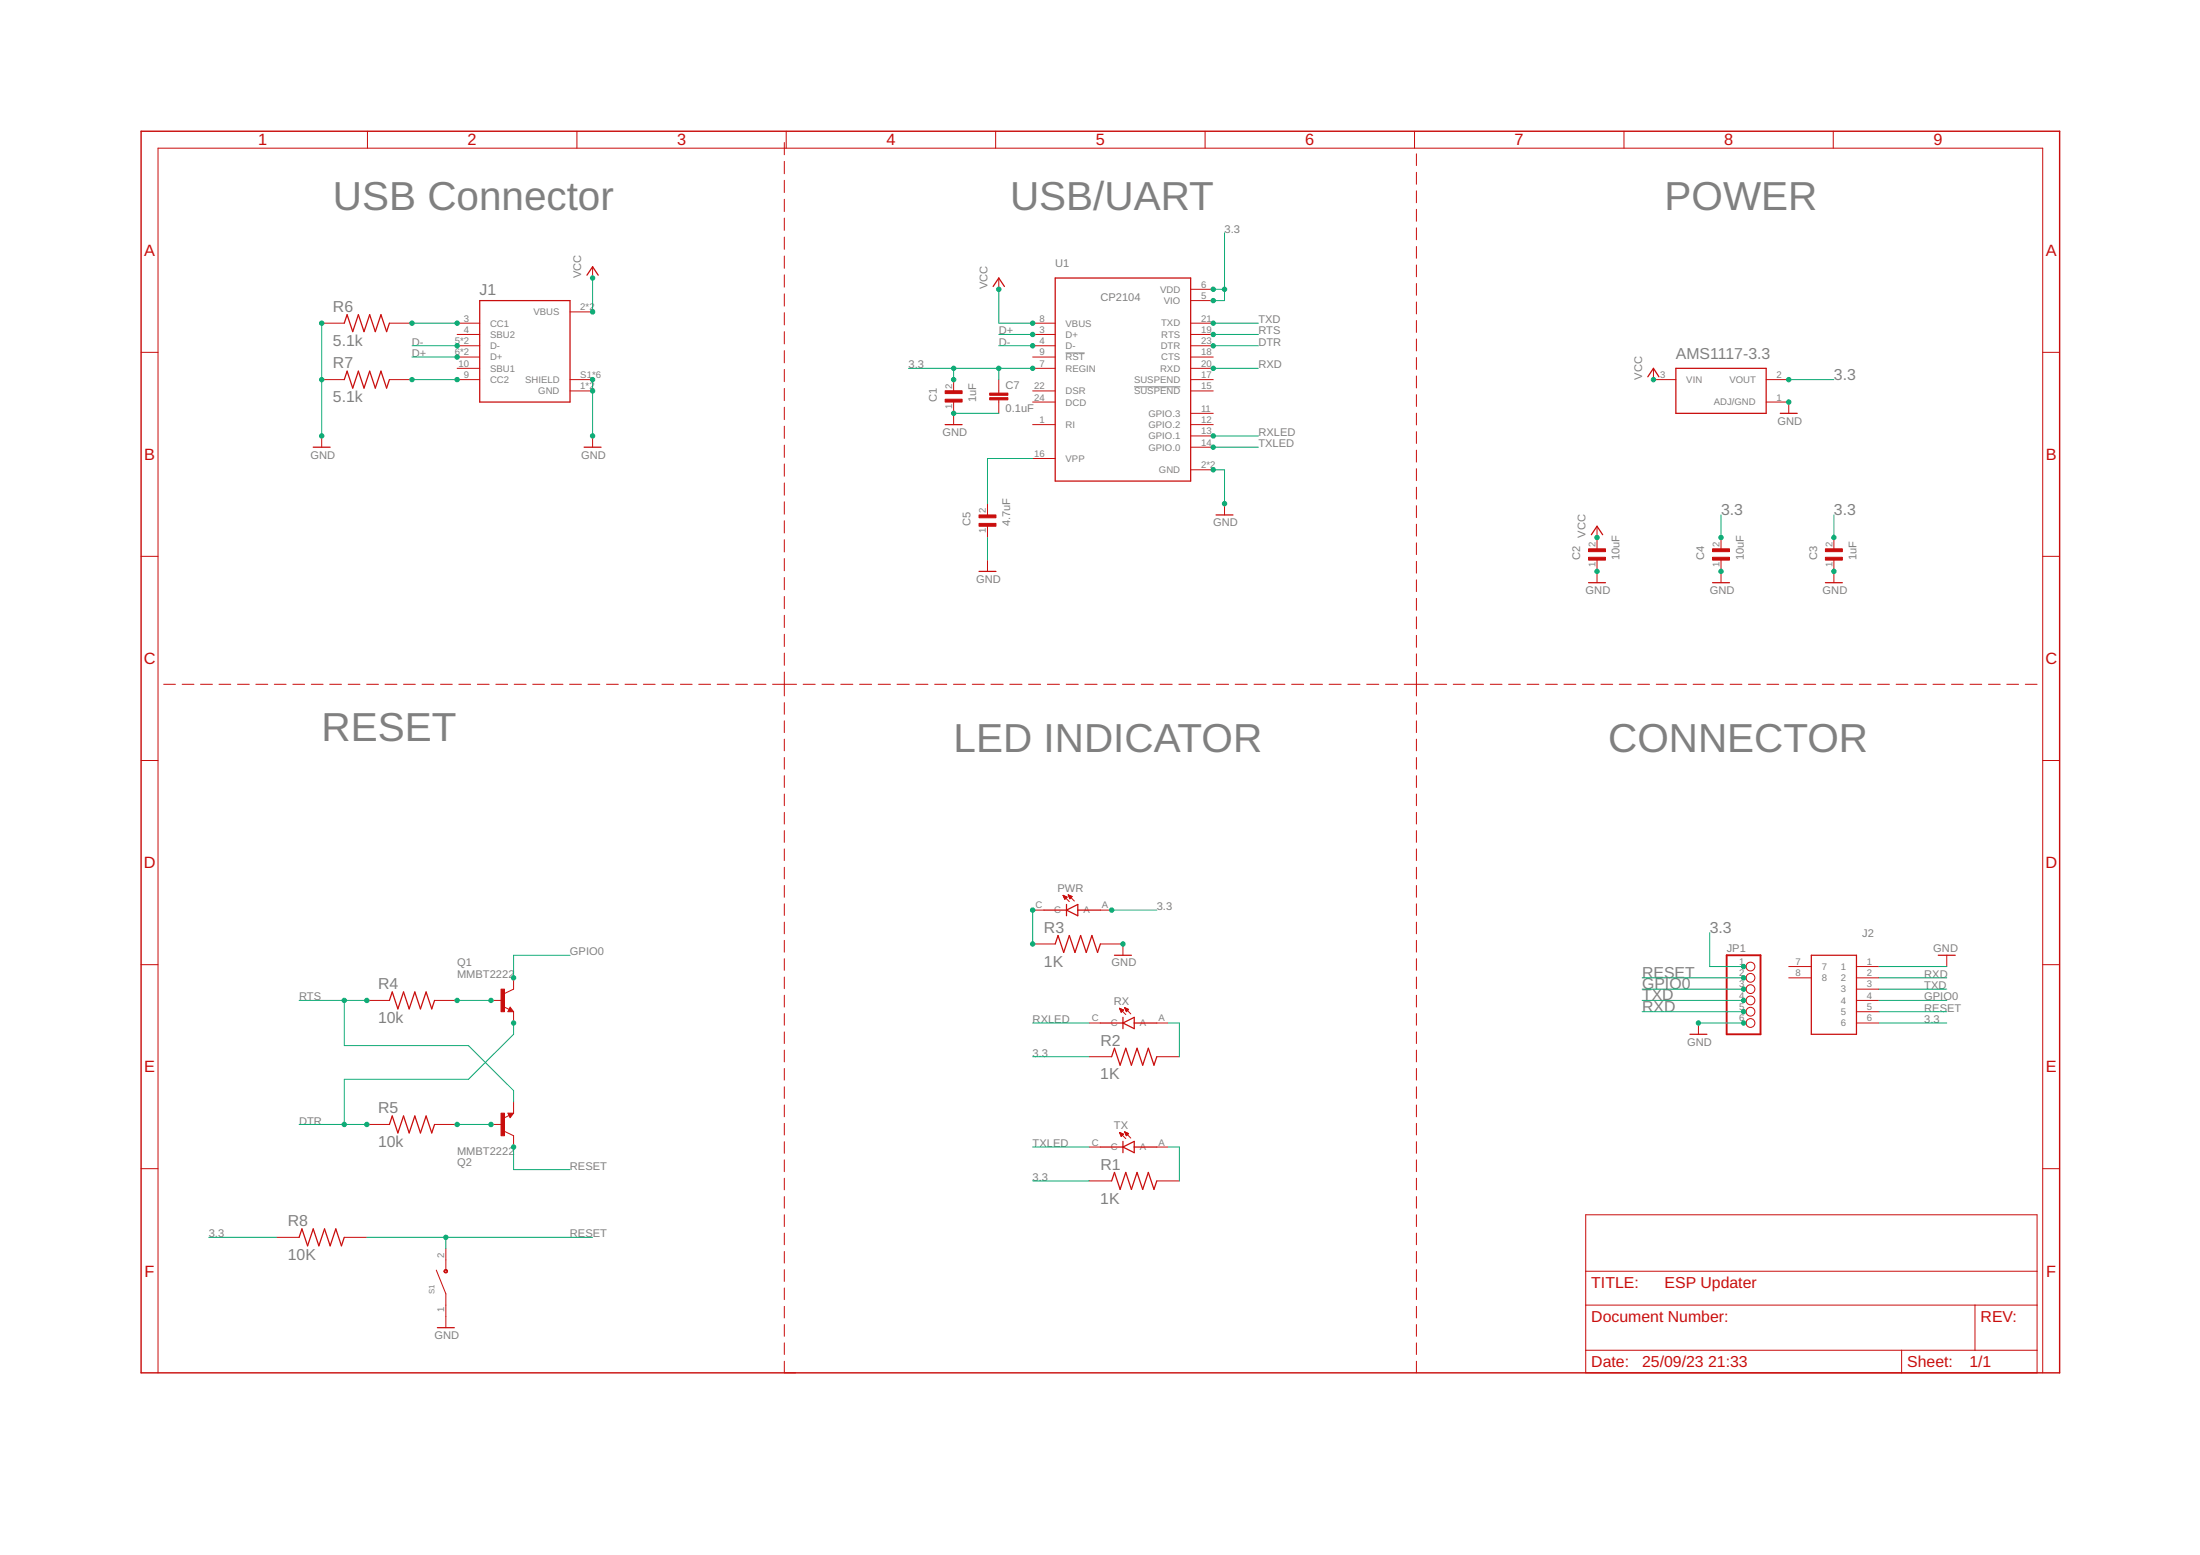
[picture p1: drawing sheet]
<svg xmlns="http://www.w3.org/2000/svg" width="297mm" height="210mm" viewBox="0 0 297 210" stroke-linecap="round" stroke-linejoin="round" font-family="sans-serif">
<path d="M143.9 47.6h2.6M153.1 52.2h6.3" fill="none" stroke="#808080" stroke-width=".14"/>
<g fill="none" stroke="#c90d0c" stroke-width=".14">
<path d="M49.6 17.7v2.3M77.9 17.7v2.3M105.9 19.2v1.7M106.2 17.7v2.3M134.4 17.7v2.3M162.7 17.7v2.3M191 17.7v2.3M219.3 17.7v2.3M247.5 17.7v2.3M80 36v1.5M105.9 21.8v1.7M105.9 24.3v1.7"/>
<path d="M105.9 26.9v1.7M105.9 29.4v1.7M105.9 32v1.7M105.9 34.6v1.6M105.9 37.1v1.7M105.9 39.7v1.6M134.9 37.5v1.6M160.8 39.1h3M191.2 20.8v1.6M191.2 23.3v1.6M191.2 25.8v1.6M191.2 28.3v1.6"/>
<path d="M191.2 30.8v1.6M191.2 33.3v1.6M191.2 35.8v1.6M191.2 38.3v1.6M19 47.6h2.3M43.4 43.6h3.1M43.4 51.2h3.1M43.4 58.8v1.6M52.6 43.6h3M52.6 51.2h3M61.7 48.2h3.1M61.7 49.7h3.1"/>
<path d="M61.7 43.6h3.1M61.7 45.1h3.1M61.7 46.7h3.1M61.7 51.2h3.1M77 52.8h3M77 51.2h3M77 42.1h3M80 58.8v1.6M105.9 42.2v1.7M105.9 44.8v1.6M105.9 47.3v1.7M105.9 49.9v1.6"/>
<path d="M105.9 52.4v1.7M105.9 55v1.6M105.9 57.5v1.7M128.8 51.2v1.6M128.8 54.3v3M134.9 51.2v1.9M134.9 54v1.8M139.4 48.2h3.1M139.4 49.7h3.1M139.4 43.6h3.1M139.4 45.1h3.1M139.4 46.7h3.1"/>
<path d="M139.4 52.8h3.1M139.4 54.3h3.1M139.4 57.3h3.1M160.8 40.6h3M160.8 48.2h3M160.8 49.7h3M160.8 43.6h3M160.8 45.1h3M160.8 46.7h3M160.8 52.8h3M160.8 57.3h3M160.8 51.2h3"/>
<path d="M160.8 55.8h3M160.8 58.8h3M191.2 40.8v1.6M191.2 43.3v1.6M191.2 45.8v1.6M191.2 48.3v1.6M191.2 50.8v1.6M191.2 53.3v1.6M191.2 55.8v1.6M191.2 58.3v1.6M223.2 49.7v1.5h3.1M238.5 54.3h3v1.5"/>
<path d="M238.5 51.2h3M275.8 47.6h2.3M19 75.1h2.3M105.9 60.1v1.6M105.9 62.6v1.7M105.9 65.2v1.6M105.9 67.7v1.7M105.9 70.3v1.6M105.9 72.9v1.6M105.9 75.4v1.6M105.9 78v1.6M133.3 68v1.5"/>
<path d="M133.3 71v1.6M133.3 75.6v1.5M139.4 61.9h3.1M160.8 63.4h3M160.8 60.4h3M165.3 68v1.5M191.2 60.8v1.6M191.2 63.3v1.6M191.2 65.8v1.6M191.2 68.3v1.6M191.2 70.8v1.6M191.2 73.3v1.6"/>
<path d="M191.2 75.8v1.6M191.2 78.3v1.6M215.6 71v3.1M215.6 75.6v3.1M232.4 72.6v1.5M232.4 75.6v3.1M247.6 72.6v1.5M247.6 75.6v3.1M275.8 75.1h2.3M22.1 92.4h1.6M24.6 92.4h1.6M27.1 92.4h1.6"/>
<path d="M29.6 92.4h1.6M32.1 92.4h1.6M34.5 92.4h1.7M37 92.4h1.6M39.5 92.4h1.6M42 92.4h1.6M44.5 92.4h1.6M47 92.4h1.6M49.5 92.4h1.6M52 92.4h1.6M54.5 92.4h1.6M57 92.4h1.6"/>
<path d="M59.5 92.4h1.6M62 92.4h1.5M64.5 92.4h1.5M67 92.4h1.5M69.4 92.4h1.6M71.9 92.4h1.6M74.4 92.4h1.6M76.9 92.4h1.6M79.4 92.4h1.6M81.9 92.4h1.6M84.4 92.4h1.6M86.9 92.4h1.6"/>
<path d="M89.4 92.4h1.6M91.9 92.4h1.6M94.3 92.4h1.6M96.8 92.4h1.6M99.3 92.4h1.6M101.8 92.4h1.6M104.3 92.4h3.2M105.9 80.5v1.7M105.9 83.1v1.6M105.9 85.6v1.7M105.9 88.2v1.6M105.9 90.7v3.2"/>
<path d="M105.9 94.8v1.6M105.9 97.3v1.6M105.9 99.8v1.5M108.4 92.4h1.7M111 92.4h1.6M113.5 92.4h1.6M116.1 92.4h1.6M118.6 92.4h1.6M121.1 92.4h1.7M123.7 92.4h1.6M126.2 92.4h1.6M128.7 92.4h1.7"/>
<path d="M131.3 92.4h1.6M133.8 92.4h1.6M136.3 92.4h1.7M138.9 92.4h1.6M141.4 92.4h1.6M144 92.4h1.6M146.5 92.4h1.6M149 92.4h1.7M151.6 92.4h1.6M154.1 92.4h1.6M156.6 92.4h1.7M159.2 92.4h1.6"/>
<path d="M161.7 92.4h1.6M164.2 92.4h1.7M166.8 92.4h1.6M169.3 92.4h1.6M171.9 92.4h1.6M174.4 92.4h1.6M176.9 92.4h1.7M179.5 92.4h1.6M182 92.4h1.6M184.5 92.4h1.7M187.1 92.4h1.6M189.6 92.4h3.2"/>
<path d="M191.2 80.8v1.6M191.2 83.3v1.6M191.2 85.8v1.6M191.2 88.3v1.6M191.2 90.8v3.1M191.2 94.8v1.6M191.2 97.3v1.6M191.2 99.8v1.5M193.7 92.4h1.6M196.2 92.4h1.6M198.7 92.4h1.6M201.2 92.4h1.6"/>
<path d="M203.7 92.4h1.6M206.2 92.4h1.6M208.7 92.4h1.6M211.2 92.4h1.6M213.7 92.4h1.5M216.2 92.4h1.5M218.6 92.4h1.6M221.1 92.4h1.6M223.6 92.4h1.6M226.1 92.4h1.6M228.6 92.4h1.6M231.1 92.4h1.6"/>
<path d="M233.6 92.4h1.6M236.1 92.4h1.6M238.6 92.4h1.6M241.1 92.4h1.6M243.5 92.4h1.7M246 92.4h1.6M248.5 92.4h1.6M251 92.4h1.6M253.5 92.4h1.6M256 92.4h1.6M258.5 92.4h1.6M261 92.4h1.6"/>
<path d="M263.5 92.4h1.6M266 92.4h1.6M268.5 92.4h1.6M271 92.4h1.5M273.5 92.4h1.5M19 102.7h2.3M105.9 102.3v1.5M105.9 104.7v1.6M105.9 107.2v1.6M105.9 109.7v1.5M105.9 112.1v1.6M105.9 114.6v1.6"/>
<path d="M105.9 117.1v1.5M105.9 119.5v1.6M191.2 102.3v1.5M191.2 104.7v1.6M191.2 107.2v1.6M191.2 109.7v1.5M191.2 112.1v1.6M191.2 114.6v1.6M191.2 117.1v1.5M191.2 119.5v1.6M275.8 102.7h2.3M19 130.2h2.3"/>
<path d="M49.5 135h3.1M58.7 135h3M66.3 135h1.5M68 135.9l.7 .3M68.9 136l.4 .6h-.7zM69.3 132v1.5l-1.2 .6M69.3 136.6v1.5M105.9 122v1.6M105.9 124.5v1.5M105.9 126.9v1.6M105.9 129.4v1.6M105.9 131.9v1.6"/>
<path d="M105.9 134.3v1.6M105.9 136.8v1.6M105.9 139.3v1.6M139.4 122.9h1.5M139.4 127.4h3.1M143.5 120.9l.9 .8M143.5 120.9l.6 .2-.3 .3zM143.6 120.9h.1M143.6 121h.2M143.6 121.1h.4M143.6 121.1h.5M143.7 121.2h.3"/>
<path d="M143.7 121.2h.2M143.7 121.3h.2M143.7 121.3h.1M144.2 120.8l.9 .8M144.2 120.8l.6 .2-.3 .3zM144.2 120.8h.1M144.3 120.9h.1M144.3 120.9h.2M144.3 121h.4M144.3 121.1h.4M144.4 121.1h.3M144.4 121.2h.2"/>
<path d="M144.4 121.2h.1M144.4 121.3h.1M147 138.1h1.6M148.6 122.9h1.5M148.6 127.4h3v1.5M151.2 136.1l.8 .8M151.2 136.1l.5 .2M151.2 136.1l.2 .5M151.2 136.1h.1M151.2 136.2h.2M151.2 136.3h.4M151.3 136.3h.4"/>
<path d="M151.3 136.4h.3M151.3 136.5h.2M151.4 136.6h.1M151.7 136.3l-.3 .3M151.8 136l.9 .9M151.8 136l.6 .2M151.8 136l.3 .6 .3-.4M151.8 136h.1M151.9 136.1h.1M151.9 136.1h.2M151.9 136.2h.4M152 136.3h.4"/>
<path d="M152 136.3h.3M152 136.4h.3M152 136.4h.2M152.1 136.5h.1M156.2 138.1h1.5M191.2 122v1.6M191.2 124.5v1.5M191.2 126.9v1.6M191.2 129.4v1.6M191.2 131.9v1.6M191.2 134.3v1.6M191.2 136.8v1.6"/>
<path d="M191.2 139.3v1.6M229.3 138.1v1.5M235.4 136.6h.4M235.4 135h.4M235.4 138.1h.4M235.4 130.5h.4M235.4 132h.4M235.4 133.5h.4M241.5 130.5h3.1M241.5 132h3.1M250.7 136.6h3M250.7 135h3"/>
<path d="M250.7 138.1h3M250.7 130.5h3M250.7 132h3M250.7 133.5h3M262.8 128.9v1.6M275.8 130.2h2.3M19 157.8h2.3M49.5 151.8h3.1M58.7 151.8h3M66.3 151.8h1.5M68.1 152.7l1.2 .6v1.5M68.6 150.3h.7l-.4 .6z"/>
<path d="M68.7 150.6l-.7 .3M69.3 148.7v1.6M105.9 141.8v1.5M105.9 144.2v1.6M105.9 146.7v1.6M105.9 149.2v1.5M105.9 151.6v1.6M105.9 154.1v1.6M105.9 156.6v1.6M105.9 159v1.6M147 154.8h1.6M147 159.4h3.1"/>
<path d="M147 142.6h3.1M151.2 152.9l.8 .8M151.2 152.9l.5 .2M151.2 152.9l.2 .5M151.2 152.9h.1M151.2 153h.2M151.2 153h.4M151.3 153.1h.4M151.3 153.2h.3M151.3 153.3h.2M151.4 153.3h.1M151.4 153.4h.1"/>
<path d="M151.7 153.1l-.3 .3M151.8 152.8l.9 .8M151.8 152.8l.6 .2-.3 .3zM151.8 152.8h.1M151.9 152.8h.1M151.9 152.9h.2M151.9 153h.4M152 153h.4M152 153.1h.3M152 153.2h.2M152.1 153.3h.1M156.2 154.8h1.5"/>
<path d="M156.2 159.4h3M156.2 142.6h3M191.2 141.8v1.5M191.2 144.2v1.6M191.2 146.7v1.6M191.2 149.2v1.5M191.2 151.6v1.6M191.2 154.1v1.6M191.2 156.6v1.6M191.2 159v1.6M275.8 157.8h2.3M37.3 167h3.1"/>
<path d="M46.5 167h3M58.9 171.4l1.3 3.2v4.6M60.2 168.6v2.8M105.9 161.5v1.6M105.9 164v1.6M105.9 166.5v1.5M105.9 168.9v1.6M105.9 171.4v1.6M105.9 173.9v1.5M105.9 176.3v1.6M105.9 178.8v1.6M191.2 161.5v1.6"/>
<path d="M191.2 164v1.6M191.2 166.5v1.5M191.2 168.9v1.6M191.2 171.4v1.6M191.2 173.9v1.5M191.2 176.3v1.6M191.2 178.8v1.6M214.1 164h60.9v21.3h-60.9zM214.1 176.2h60.9M214.1 171.6h60.9M266.7 176.2v6.1M21.3 185.3v-165.3h254.5v165.3"/>
<path d="M105.9 181.3v1.5M105.9 183.7v1.6h1.5M191.2 181.3v1.5M191.2 183.7v1.6M214.1 182.3h60.9M256.8 182.3v3"/>
<circle cx="236.3" cy="130.5" r=".59"/>
<circle cx="236.3" cy="138.1" r=".59"/>
<circle cx="236.3" cy="133.5" r=".59"/>
<circle cx="236.3" cy="136.6" r=".59"/>
<circle cx="236.3" cy="135" r=".59"/>
<circle cx="236.3" cy="132" r=".59"/>
</g>
<g fill="none" stroke="#c90d0c" stroke-width=".17">
<path d="M79.2 37.1l.8-1.1 .8 1.1M134.1 38.7l.8-1.2 .7 1.2M142.5 37.5h18.3v27.4h-18.3zM46.5 43.6l.4-1.1 .7 2.3 .8-2.3 .7 2.3 .8-2.3 .8 2.3 .7-2.3 .8 2.3 .4-1.2M46.5 51.2l.4-1.1 .7 2.3 .8-2.3 .7 2.3 .8-2.3 .8 2.3 .7-2.3 .8 2.3 .4-1.2M64.8 40.6h12.2v13.7h-12.2zM127.6 57.3h2.3M222.5 50.9l.7-1.2 .8 1.2M226.3 49.7h12.2v6.1h-12.2zM240.4 55.8h2.3M42.3 60.4h2.3M78.9 60.4h2.3"/>
<path d="M132.2 77.1h2.3M164.2 69.5h2.3M214.5 78.7h2.3M214.9 72.2l.7-1.2 .8 1.2M231.2 78.7h2.3M246.5 78.7h2.3M52.6 135l.4-1.1 .7 2.3 .8-2.3 .7 2.3 .8-2.3 .8 2.3 .7-2.3 .8 2.3 .4-1.2M68.9 136.2l.1 .2h-.3l.2-.3 .3 .4h-.5M140.9 122.9h3.1M142.5 127.4l.4-1.1 .7 2.3 .8-2.3 .7 2.3 .8-2.3 .8 2.3 .7-2.3 .8 2.3 .4-1.2M144 122.9l1.5-.8v1.5zM144 122.1v1.5"/>
<path d="M145.5 122.9h3.1M148.6 138.1h3M150.5 128.9h2.3M151.6 138.1l1.5-.8v1.6zM151.6 137.3v1.6M153.1 138.1h3.1M228.2 139.6h2.3M244.6 128.9h6.1v10.7h-6.1zM261.7 128.9h2.3M52.6 151.8l.4-1.2 .7 2.3 .8-2.3 .7 2.3 .8-2.3 .8 2.3 .7-2.3 .8 2.3 .4-1.1M68.7 150.3h.5l-.3 .4-.2-.3h.3l-.1 .2M148.6 154.8h3"/>
<path d="M150.1 159.4l.4-1.1 .7 2.2 .8-2.2 .8 2.2 .7-2.2 .8 2.2 .7-2.2 .8 2.2 .4-1.1M150.1 142.6l.4-1.1 .7 2.3 .8-2.3 .8 2.3 .7-2.3 .8 2.3 .7-2.3 .8 2.3 .4-1.2M151.6 154.1v1.5M151.6 154.8l1.5-.7v1.5zM153.1 154.8h3.1M40.4 167l.4-1.1 .7 2.3 .8-2.3 .8 2.3 .7-2.3 .8 2.3 .7-2.3 .8 2.3 .4-1.2M59.1 179.2h2.2"/>
</g>
<g fill="#c90d0c" stroke="#c90d0c" stroke-width=".14">
<path d="M67.6 133.5h.5v3.1h-.5z"/>
<path d="M67.6 150.3h.5v3h-.5z"/>
<path d="M127.6 53.9h2.3v.4h-2.3z"/>
<path d="M127.6 52.7h2.3v.4h-2.3z"/>
<path d="M214.5 75.2h2.3v.4h-2.3z"/>
<path d="M214.5 74.1h2.3v.4h-2.3z"/>
<path d="M246.5 75.2h2.3v.4h-2.3z"/>
<path d="M246.5 74.1h2.3v.4h-2.3z"/>
<path d="M231.2 75.2h2.3v.4h-2.3z"/>
<path d="M231.2 74.1h2.3v.4h-2.3z"/>
<path d="M132.2 70.7h2.3v.3h-2.3z"/>
<path d="M132.2 69.5h2.3v.4h-2.3z"/>
<path d="M133.6 53.7h2.5v.3h-2.5z"/>
<path d="M133.6 53.1h2.5v.3h-2.5z"/>
</g>
<path d="M19 17.7h259.1v167.6h-259.1z" fill="none" stroke="#c90d0c" stroke-width=".19"/>
<path d="M233.1 128.9h4.6v10.7h-4.6z" fill="none" stroke="#c90d0c" stroke-width=".25"/>
<path d="M60 171.4h.1h.3v.3l-.1 .1-.3-.1-.1-.1 .2-.2 .2 .2-.2 .1-.2-.1z" fill-rule="evenodd" fill="#c90d0c" stroke="#c90d0c" stroke-width=".14"/>
<g fill="none" stroke="#0dab76" stroke-width=".14">
<path d="M80 37.5v4.6M134.9 39.1v4.5h4.5M163.8 39.1h1.5M165.3 31.4v9.2h-1.5M43.4 43.6v15.2M55.6 43.6h6.1M55.6 51.2h6.1M55.6 48.2h6.1M55.6 46.7h6.1M80 51.2v7.6M122.7 49.7h16.7M128.8 55.8h6.1"/>
<path d="M128.8 49.7v1.5M134.9 49.7v1.5M134.9 45.1h4.5M134.9 46.7h4.5M163.8 43.6h6.1M163.8 49.7h6.1M163.8 45.1h6.1M163.8 46.7h6.1M163.8 58.8h6.1M241.5 51.2h6.1M133.3 72.6v3M139.4 61.9h-6.1v6.1"/>
<path d="M163.8 63.4h1.5v4.6M163.8 60.4h6.1M232.4 69.5v3.1M247.6 69.5v3.1M40.4 135h9.1M46.5 135v6.1h16.7l6.1 6.1v1.5M61.7 135h4.6M69.3 138.1v1.5l-6.1 6.1h-16.7v6.1M77 128.9h-7.7v3.1M139.4 138.1h7.6M139.4 122.9v4.5M150.1 122.9h6.1"/>
<path d="M157.7 138.1h1.5v4.5M221.7 135h13.7M221.7 136.6h13.7M221.7 132h13.7M221.7 133.5h13.7M229.3 138.1h6.1M230.8 125.9v4.6h4.6M253.7 138.1h9.1M253.7 130.5h9.1M253.7 135h9.1M253.7 136.6h9.1M253.7 132h9.1"/>
<path d="M253.7 133.5h9.1M40.4 151.8h9.1M61.7 151.8h4.6M69.3 154.8v3.1h7.7M139.4 142.6h7.6M139.4 159.4h7.6M139.4 154.8h7.6M157.7 154.8h1.5v4.6M28.2 167h9.1M49.5 167h30.5M60.2 167v1.6"/>
</g>
<g fill="#0dab76" stroke="#0dab76" stroke-width=".14">
<circle cx="55.6" cy="43.6" r=".3"/>
<circle cx="61.7" cy="43.6" r=".3"/>
<circle cx="55.6" cy="51.2" r=".3"/>
<circle cx="61.7" cy="51.2" r=".3"/>
<circle cx="80" cy="52.8" r=".3"/>
<circle cx="80" cy="51.2" r=".3"/>
<circle cx="80" cy="58.8" r=".3"/>
<circle cx="43.4" cy="51.2" r=".3"/>
<circle cx="43.4" cy="43.6" r=".3"/>
<circle cx="43.4" cy="58.8" r=".3"/>
<circle cx="163.8" cy="63.4" r=".3"/>
<circle cx="165.3" cy="68" r=".3"/>
<circle cx="128.8" cy="55.8" r=".3"/>
<circle cx="151.6" cy="127.4" r=".3"/>
<circle cx="241.5" cy="54.3" r=".3"/>
<circle cx="215.6" cy="77.1" r=".3"/>
<circle cx="232.4" cy="77.1" r=".3"/>
<circle cx="247.6" cy="77.1" r=".3"/>
<circle cx="235.4" cy="138.1" r=".3"/>
<circle cx="229.3" cy="138.1" r=".3"/>
<circle cx="80" cy="42.1" r=".3"/>
<circle cx="80" cy="37.5" r=".3"/>
<circle cx="134.9" cy="39.1" r=".3"/>
<circle cx="139.4" cy="43.6" r=".3"/>
<circle cx="223.2" cy="51.2" r=".3"/>
<circle cx="215.6" cy="72.6" r=".3"/>
<circle cx="165.3" cy="39.1" r=".3"/>
<circle cx="163.8" cy="39.1" r=".3"/>
<circle cx="163.8" cy="40.6" r=".3"/>
<circle cx="128.8" cy="49.7" r=".3"/>
<circle cx="128.8" cy="51.2" r=".3"/>
<circle cx="139.4" cy="49.7" r=".3"/>
<circle cx="134.9" cy="49.7" r=".3"/>
<circle cx="241.5" cy="51.2" r=".3"/>
<circle cx="232.4" cy="72.6" r=".3"/>
<circle cx="247.6" cy="72.6" r=".3"/>
<circle cx="235.4" cy="130.5" r=".3"/>
<circle cx="150.1" cy="122.9" r=".3"/>
<circle cx="139.4" cy="45.1" r=".3"/>
<circle cx="61.7" cy="48.2" r=".3"/>
<circle cx="139.4" cy="46.7" r=".3"/>
<circle cx="61.7" cy="46.7" r=".3"/>
<circle cx="163.8" cy="45.1" r=".3"/>
<circle cx="46.5" cy="135" r=".3"/>
<circle cx="49.5" cy="135" r=".3"/>
<circle cx="235.4" cy="136.6" r=".3"/>
<circle cx="163.8" cy="49.7" r=".3"/>
<circle cx="163.8" cy="46.7" r=".3"/>
<circle cx="46.5" cy="151.8" r=".3"/>
<circle cx="69.3" cy="138.1" r=".3"/>
<circle cx="49.5" cy="151.8" r=".3"/>
<circle cx="163.8" cy="60.4" r=".3"/>
<circle cx="163.8" cy="58.8" r=".3"/>
<circle cx="235.4" cy="135" r=".3"/>
<circle cx="163.8" cy="43.6" r=".3"/>
<circle cx="139.4" cy="122.9" r=".3"/>
<circle cx="139.4" cy="127.4" r=".3"/>
<circle cx="61.7" cy="151.8" r=".3"/>
<circle cx="66.3" cy="151.8" r=".3"/>
<circle cx="66.3" cy="135" r=".3"/>
<circle cx="61.7" cy="135" r=".3"/>
<circle cx="69.3" cy="154.8" r=".3"/>
<circle cx="235.4" cy="132" r=".3"/>
<circle cx="60.2" cy="167" r=".3"/>
<circle cx="69.3" cy="132" r=".3"/>
<circle cx="235.4" cy="133.5" r=".3"/>
</g>
<g font-size="5.5" fill="#808080">
<text x="45" y="28.4">USB Connector</text>
<text x="136.4" y="28.4">USB/UART</text>
<text x="224.8" y="28.4">POWER</text>
<text x="43.4" y="100">RESET</text>
<text x="128.8" y="101.5">LED INDICATOR</text>
<text x="217.1" y="101.5">CONNECTOR</text>
</g>
<g font-size="2.2" fill="#c90d0c">
<text x="34.9" y="19.6">1</text>
<text x="63.1" y="19.6">2</text>
<text x="91.4" y="19.6">3</text>
<text x="119.7" y="19.6">4</text>
<text x="148" y="19.6">5</text>
<text x="176.2" y="19.6">6</text>
<text x="204.5" y="19.6">7</text>
<text x="232.8" y="19.6">8</text>
<text x="261.1" y="19.6">9</text>
<text x="19.5" y="34.6">A</text>
<text x="276.2" y="34.6">A</text>
<text x="19.5" y="62.1">B</text>
<text x="276.2" y="62.1">B</text>
<text x="19.4" y="89.7">C</text>
<text x="276.2" y="89.7">C</text>
<text x="19.4" y="117.2">D</text>
<text x="276.2" y="117.2">D</text>
<text x="19.5" y="144.8">E</text>
<text x="276.2" y="144.8">E</text>
<text x="19.5" y="172.3">F</text>
<text x="276.3" y="172.3">F</text>
</g>
<g font-size="2.1" fill="#808080">
<text x="64.8" y="39.8">J1</text>
<text x="44.9" y="46.7">5.1k</text>
<text x="45" y="42.1">R6</text>
<text x="45" y="49.7">R7</text>
<text x="226.3" y="48.5">AMS1117-3.3</text>
<text x="247.6" y="51.2">3.3</text>
<text x="44.9" y="54.3">5.1k</text>
<text x="232.4" y="69.5">3.3</text>
<text x="247.6" y="69.5">3.3</text>
<text x="140.9" y="125.9">R3</text>
<text x="230.9" y="125.9">3.3</text>
<text x="140.9" y="130.5">1K</text>
<text x="221.7" y="132">RESET</text>
<text x="51" y="133.5">R4</text>
<text x="221.7" y="136.6">RXD</text>
<text x="221.7" y="135">TXD</text>
<text x="221.7" y="133.5">GPIO0</text>
<text x="51" y="138.1">10k</text>
<text x="148.6" y="141.1">R2</text>
<text x="148.6" y="145.7">1K</text>
<text x="51" y="154.8">10k</text>
<text x="51" y="150.3">R5</text>
<text x="148.6" y="157.9">R1</text>
<text x="38.9" y="165.5">R8</text>
<text x="148.6" y="162.5">1K</text>
<text x="38.9" y="170.1">10K</text>
</g>
<g font-size="2.1" fill="#c90d0c">
<text x="214.9" y="173.9">TITLE:</text>
<text x="224.8" y="173.9">ESP Updater</text>
<text x="214.9" y="178.5">Document Number:</text>
<text x="267.4" y="178.5">REV:</text>
<text x="214.9" y="184.6">Date:</text>
<text x="221.7" y="184.6">25/09/23</text>
<text x="230.6" y="184.6">21:33</text>
<text x="257.5" y="184.6">Sheet:</text>
<text x="265.9" y="184.6">1/1</text>
</g>
<g font-size="1.5" fill="#808080">
<text x="142.5" y="36">U1</text>
<text x="165.3" y="31.4">3.3</text>
<text x="78.5" y="37.5" transform="rotate(-90 78.5 37.5)">VCC</text>
<text x="133.3" y="39" transform="rotate(-90 133.3 39)">VCC</text>
<text x="148.6" y="40.6">CP2104</text>
<text x="55.6" y="46.7">D-</text>
<text x="134.9" y="45.1">D+</text>
<text x="134.9" y="46.7">D-</text>
<text x="169.9" y="45.1">RTS</text>
<text x="169.9" y="46.7">DTR</text>
<text x="169.9" y="43.6">TXD</text>
<text x="55.6" y="48.2">D+</text>
<text x="122.7" y="49.7">3.3</text>
<text x="135.8" y="52.5">C7</text>
<text x="169.9" y="49.7">RXD</text>
<text x="221.7" y="51.2" transform="rotate(-90 221.7 51.2)">VCC</text>
<text x="126.5" y="54.3" transform="rotate(-90 126.5 54.3)">C1</text>
<text x="127.2" y="58.9">GND</text>
<text x="131.8" y="54.3" transform="rotate(-90 131.8 54.3)">1uF</text>
<text x="135.8" y="55.6">0.1uF</text>
<text x="169.9" y="58.9">RXLED</text>
<text x="240" y="57.3">GND</text>
<text x="41.9" y="61.9">GND</text>
<text x="78.5" y="61.9">GND</text>
<text x="169.9" y="60.4">TXLED</text>
<text x="131" y="71" transform="rotate(-90 131 71)">C5</text>
<text x="136.4" y="71" transform="rotate(-90 136.4 71)">4.7uF</text>
<text x="163.8" y="71">GND</text>
<text x="213.3" y="75.6" transform="rotate(-90 213.3 75.6)">C2</text>
<text x="214.1" y="72.6" transform="rotate(-90 214.1 72.6)">VCC</text>
<text x="218.7" y="75.6" transform="rotate(-90 218.7 75.6)">10uF</text>
<text x="230.1" y="75.6" transform="rotate(-90 230.1 75.6)">C4</text>
<text x="235.4" y="75.6" transform="rotate(-90 235.4 75.6)">10uF</text>
<text x="245.3" y="75.6" transform="rotate(-90 245.3 75.6)">C3</text>
<text x="250.7" y="75.6" transform="rotate(-90 250.7 75.6)">1uF</text>
<text x="131.8" y="78.7">GND</text>
<text x="214.1" y="80.2">GND</text>
<text x="230.9" y="80.2">GND</text>
<text x="246.1" y="80.2">GND</text>
<text x="142.8" y="120.4">PWR</text>
<text x="156.2" y="122.8">3.3</text>
<text x="61.7" y="132">MMBT2222</text>
<text x="61.7" y="130.5">Q1</text>
<text x="77" y="128.9">GPIO0</text>
<text x="150.1" y="130.5">GND</text>
<text x="233.1" y="128.6">JP1</text>
<text x="251.4" y="126.4">J2</text>
<text x="259.8" y="132">RXD</text>
<text x="261" y="128.5">GND</text>
<text x="40.4" y="135">RTS</text>
<text x="150.4" y="135.6">RX</text>
<text x="259.8" y="133.5">TXD</text>
<text x="259.8" y="136.6">RESET</text>
<text x="259.8" y="135">GPIO0</text>
<text x="139.4" y="142.7">3.3</text>
<text x="139.4" y="138.1">RXLED</text>
<text x="227.8" y="141.1">GND</text>
<text x="259.8" y="138.1">3.3</text>
<text x="40.4" y="151.8">DTR</text>
<text x="61.7" y="155.9">MMBT2222</text>
<text x="139.4" y="154.8">TXLED</text>
<text x="150.4" y="152.4">TX</text>
<text x="61.7" y="157.4">Q2</text>
<text x="77" y="157.9">RESET</text>
<text x="139.4" y="159.4">3.3</text>
<text x="28.2" y="167">3.3</text>
<text x="77" y="167">RESET</text>
<text x="58.7" y="180.7">GND</text>
</g>
<g font-size="1.3" fill="#808080">
<text x="78.4" y="41.9">2*2</text>
<text x="156.6" y="39.5">VDD</text>
<text x="157.1" y="41">VIO</text>
<text x="162.2" y="38.8">6</text>
<text x="162.2" y="40.4">5</text>
<text x="61.4" y="46.5">5*2</text>
<text x="61.4" y="48">6*2</text>
<text x="62.6" y="43.4">3</text>
<text x="62.6" y="44.9">4</text>
<text x="66.2" y="44.1">CC1</text>
<text x="66.2" y="45.6">SBU2</text>
<text x="66.2" y="47.1">D-</text>
<text x="72" y="42.5">VBUS</text>
<text x="140.4" y="48">9</text>
<text x="140.4" y="43.4">8</text>
<text x="140.4" y="44.9">3</text>
<text x="140.4" y="46.5">4</text>
<text x="143.9" y="44.1">VBUS</text>
<text x="143.9" y="45.6">D+</text>
<text x="143.9" y="47.1">D-</text>
<text x="156.7" y="47.1">DTR</text>
<text x="156.8" y="44.1">TXD</text>
<text x="156.8" y="45.6">RTS</text>
<text x="162.2" y="43.4">21</text>
<text x="162.2" y="48">18</text>
<text x="162.2" y="44.9">19</text>
<text x="162.2" y="46.5">23</text>
<text x="61.9" y="49.5">10</text>
<text x="62.6" y="51">9</text>
<text x="66.2" y="48.6">D+</text>
<text x="66.2" y="51.7">CC2</text>
<text x="66.2" y="50.2">SBU1</text>
<text x="70.9" y="51.7">SHIELD</text>
<text x="72.7" y="53.2">GND</text>
<text x="78.4" y="52.5">1*2</text>
<text x="78.4" y="51">S1*6</text>
<text x="128.5" y="52.5" transform="rotate(-90 128.5 52.5)">2</text>
<text x="139.6" y="52.5">22</text>
<text x="140.4" y="49.5">7</text>
<text x="143.9" y="48.6">RST</text>
<text x="143.9" y="50.2">REGIN</text>
<text x="143.9" y="53.2">DSR</text>
<text x="153.1" y="51.7">SUSPEND</text>
<text x="153.1" y="53.2">SUSPEND</text>
<text x="156.6" y="50.2">RXD</text>
<text x="156.8" y="48.6">CTS</text>
<text x="162.2" y="49.5">20</text>
<text x="162.2" y="51">17</text>
<text x="162.2" y="52.5">15</text>
<text x="224.2" y="51">3</text>
<text x="227.7" y="51.7">VIN</text>
<text x="233.5" y="51.7">VOUT</text>
<text x="239.9" y="51">2</text>
<text x="128.5" y="55.2" transform="rotate(-90 128.5 55.2)">1</text>
<text x="139.6" y="54.1">24</text>
<text x="140.4" y="57.1">1</text>
<text x="143.9" y="54.7">DCD</text>
<text x="143.9" y="57.8">RI</text>
<text x="155.1" y="56.3">GPIO.3</text>
<text x="155.1" y="57.8">GPIO.2</text>
<text x="155.1" y="59.3">GPIO.1</text>
<text x="162.2" y="55.6">11</text>
<text x="162.2" y="57.1">12</text>
<text x="162.2" y="58.6">13</text>
<text x="231.4" y="54.7">ADJ/GND</text>
<text x="239.9" y="54.1">1</text>
<text x="139.6" y="61.7">16</text>
<text x="143.9" y="62.4">VPP</text>
<text x="155.1" y="60.8">GPIO.0</text>
<text x="156.5" y="63.9">GND</text>
<text x="162.2" y="63.2">2*2</text>
<text x="162.2" y="60.2">14</text>
<text x="133.1" y="72" transform="rotate(-90 133.1 72)">1</text>
<text x="133.1" y="69.3" transform="rotate(-90 133.1 69.3)">2</text>
<text x="215.4" y="76.5" transform="rotate(-90 215.4 76.5)">1</text>
<text x="215.4" y="73.9" transform="rotate(-90 215.4 73.9)">2</text>
<text x="232.2" y="76.5" transform="rotate(-90 232.2 76.5)">1</text>
<text x="232.2" y="73.9" transform="rotate(-90 232.2 73.9)">2</text>
<text x="247.4" y="76.5" transform="rotate(-90 247.4 76.5)">1</text>
<text x="247.4" y="73.9" transform="rotate(-90 247.4 73.9)">2</text>
<text x="139.8" y="122.6">C</text>
<text x="142.4" y="123.3">C</text>
<text x="146.3" y="123.3">A</text>
<text x="148.8" y="122.6">A</text>
<text x="234.8" y="130.3">1</text>
<text x="234.8" y="131.8">2</text>
<text x="242.4" y="130.3">7</text>
<text x="242.4" y="131.8">8</text>
<text x="246" y="130.9">7</text>
<text x="248.5" y="130.9">1</text>
<text x="252.1" y="130.3">1</text>
<text x="252.1" y="131.8">2</text>
<text x="147.4" y="137.9">C</text>
<text x="156.4" y="137.9">A</text>
<text x="234.8" y="133.3">3</text>
<text x="234.8" y="134.8">4</text>
<text x="234.8" y="136.3">5</text>
<text x="234.8" y="137.9">6</text>
<text x="246" y="132.4">8</text>
<text x="248.5" y="132.4">2</text>
<text x="248.5" y="134">3</text>
<text x="248.5" y="135.5">4</text>
<text x="248.5" y="137">5</text>
<text x="252.1" y="133.3">3</text>
<text x="252.1" y="134.8">4</text>
<text x="252.1" y="136.3">5</text>
<text x="252.1" y="137.9">6</text>
<text x="150" y="138.5">C</text>
<text x="153.9" y="138.5">A</text>
<text x="248.5" y="138.5">6</text>
<text x="147.4" y="154.6">C</text>
<text x="150" y="155.3">C</text>
<text x="153.9" y="155.3">A</text>
<text x="156.4" y="154.6">A</text>
<text x="60" y="169.9" transform="rotate(-90 60 169.9)">2</text>
<text x="60" y="177.1" transform="rotate(-90 60 177.1)">1</text>
</g>
<text font-size="1.1" fill="#808080" x="58.7" y="174.6" transform="rotate(-90 58.7 174.6)">S1</text>
</svg>
